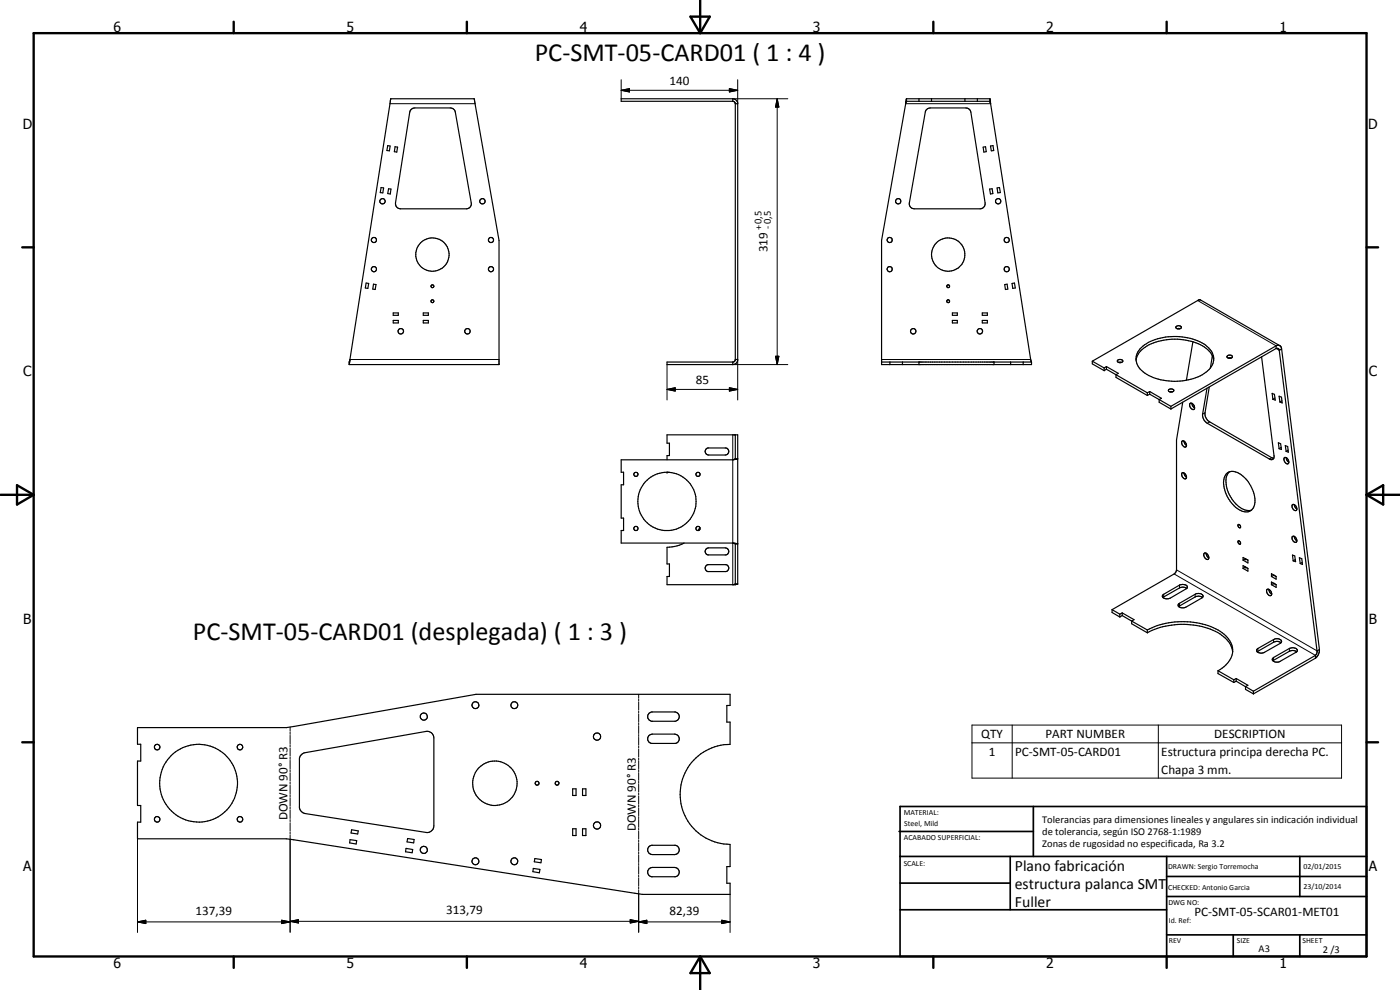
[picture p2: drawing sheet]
<svg xmlns="http://www.w3.org/2000/svg" width="420mm" height="297mm" viewBox="0 0 420 297" stroke-linecap="round" stroke-linejoin="round" font-family="sans-serif">
<g fill="none" stroke="#000" stroke-width=".35">
<path d="M117.3 29.7l25.1 .1 7.4 42.3v37.3h-45zM123.3 32.9l.6-.4 .6-.1h10.7l.8 .2 .4 .5 5 27.8a1.49 1.49 0 0 1-1.4 1.8h-19.8a1.55 1.55 0 0 1-1.5-1.8l4.3-27.2zM219.9 29.6h-33.5v.8h33.6l.5 .3 .2 .4M219.9 29.6v.8M219.9 29.6l.9 .3 .6 1v77.3l-.4 .8-1.1 .4M220.7 31.1v76.8M220.7 31.1h.7M272 30.4h25.1M272 30.4l-.2 .6M272.1 29.6l-7.5 42.5v37.3h45l-12.3-78.3M272.1 29.6h25l.2 1.5M272.1 29.6v.8"/>
<path d="M275.8 29.6v.8M277.9 33.1l.4-.5 .9-.2h10.7l.7 .2 .6 .5 4.4 27.8a1.55 1.55 0 0 1-1.4 1.8h-19.8a1.49 1.49 0 0 1-1.5-1.8zM279.6 29.6v.8M289.6 29.6v.8M293.3 29.6v.8M297.1 29.7v.1M297.1 29.9l.2 1.2M114.4 56.3l.7 .1-.2 1.5-.8-.1zM116.4 43.7l.7 .1-.2 1.5-.8-.1zM116.6 56.6l.7 .1-.2 1.5-.7-.1zM118.6 44l.7 .2-.2 1.4-.7-.1zM295.1 44.2l.7-.2 .2 1.5-.7 .1z"/>
<path d="M297 56.7l.8-.1 .2 1.5-.7 .1zM297.3 43.8l.7-.1 .2 1.5-.7 .1zM299.2 56.4l.8-.1 .2 1.5-.7 .1zM109.9 84.9l.7 .1-.2 1.5-.8-.1zM112.1 85.3l.7 .1-.2 1.5-.7-.2zM118 93.9h1.5v.7h-1.5zM118 96.1h1.5v.8h-1.5zM127 93.9h1.6v.7h-1.6zM127 96.1h1.6v.8h-1.6zM285.8 93.9h1.5v.7h-1.5zM285.8 96.1h1.5v.8h-1.5zM294.8 93.9h1.5v.7h-1.5z"/>
<path d="M294.8 96.1h1.5v.8h-1.5zM301.5 85.4l.7-.1 .3 1.4-.8 .2zM303.7 85l.7-.1 .3 1.5-.8 .1zM353 98a.88 .88 0 0 1 .9-.3 .88 .88 0 0 1 .6 .6 .95 .95 0 0 1-1.6-.2zM353.3 98.6h.8M104.8 108.6h.1M104.8 109.3h.1M105 107.9l-.2 1.2M219.9 108.6v.8M220.7 107.9l-.2 .4-.5 .3h-19.8v.8h19.7M220.7 107.9h.7M264.6 108.6h45"/>
<path d="M267.1 108.6v.8M270.8 108.6v.8M275.8 108.6v.8M298.3 108.6v.8M303.3 108.6v.8M307.1 108.6v.8M327.8 108.4l3.6 2M327.8 108.4v.8l3.6 2M331.4 110.4v.8M332.1 110l3.5 2-.7 .4M332.1 110v.8M332.1 110.8l2.8 1.6"/>
<path d="M332.1 110l-.7 .4M332.1 110.8l-.7 .4M334.9 112.4v.8l9.4 5.5M334.9 112.4l9.4 5.5M335.4 108.1a.93 .93 0 0 1 1.6 .4 .91 .91 0 0 1-.9 .3 .91 .91 0 0 1-.7-.6zM335.7 108.8h.9M342.5 104.3a15.7 15.7 0 0 1 13.1-3.1 10.4 10.4 0 0 1 8.3 5 4.5 4.5 0 0 1-2 5.5 17.3 17.3 0 0 1-18.8-.1 4.5 4.5 0 0 1-.6-7.3zM344.3 117.9v.8M345 117.5l3.6 2-.7 .4M345 117.5v.8M345 118.3l2.9 1.6M345 117.5l-.7 .4"/>
<path d="M345 118.3l-.7 .4M347.9 119.9v.8l3.5 2M347.9 119.9l3.5 2M350.7 116.9a1.07 1.07 0 0 1 1.6 .2 .85 .85 0 0 1-.9 .5 .85 .85 0 0 1-.7-.6zM351 117.6h.9M358 102.5l-1.9 11.6M362.9 116.1l-1.3 7.8a2.75 2.75 0 0 0 1.4 2.7l19.3 10.9M363.8 106.7l.4 1.4M363.8 106.7a10.3 10.3 0 0 0-7.9-4.6 16.9 16.9 0 0 0-13.2 2.8l-1.1 1.3-.7 1.9M363.8 106.7l-.5 3.7M368.6 107.4h.9M368.6 107.4a.46 .46 0 0 1-.4-.5 .46 .46 0 0 1 .6-.3h.5a.46 .46 0 0 1 .5 .3 .46 .46 0 0 1-.3 .5"/>
<path d="M378.6 107.1l3.7 29.6a.93 .93 0 0 1-.6 1.2l-.8-.2-18.6-10.7a3 3 0 0 1-1.4-2.8l1.3-7.7M381.8 118l.7 .3 .2 1.8-.7-.3zM382.6 119.4l-.6 .4M383 103.8v.8M383 103.8l-31.6 18.1M383 104.6l-31.6 18.1M383 104.6h.6l.3 .5M383 103.8a1.07 1.07 0 0 1 1.6 .9M383.9 118.9l.7 .3 .2 1.7-.7-.3zM383.9 105.1l11.4 90.2M384.1 103.7l-23.8-13.7h-.5l-32 18.4M384.6 104.7l-.7 .4"/>
<path d="M384.6 104.7l11.4 90.2M200.2 138v-1.3h.7v-3.7h-.7v-2.5h21.2v44.8l-1.4 .1M212 134.6l.4-.2h5.5a1.07 1.07 0 0 1 .8 1.2 1.07 1.07 0 0 1-1 .9h-5a1.1 1.1 0 0 1-1-.7 1.1 1.1 0 0 1 .3-1.2zM219.9 138h-33.5v3.7h.7v3.8h-.7v9.9h.7v3.8h-.7v3.7h33.5M220.7 130.5l-.1 7.3-.7 .2M220.7 137.7h-.1M220.7 137.7h.7l-1.5 .3M351.4 121.9v.8M354.8 132.3a1.11 1.11 0 0 1 1.1 .6 1.11 1.11 0 0 1-.1 1.3 1.26 1.26 0 0 1-1-1.9zM355 120.7l-1.9 11.3-.1 39.4-.6 .8-18.7 10.7M355.3 132.3l.2 .7 .6 .6M357.1 121.2l.1-.2a1.11 1.11 0 0 1 1.2 .6 1.11 1.11 0 0 1-.2 1.3 1.46 1.46 0 0 1-1.1-1.7z"/>
<path d="M357.7 121l.3 .8 .6 .6M383.7 132.8l.6 .3 .3 1.8-.7-.3zM384.5 134.2l-.6 .4M384.7 120.3l-.6 .3M385.4 137.4a1.06 1.06 0 0 1 1.2 .5 1.06 1.06 0 0 1-.2 1.3 1.43 1.43 0 0 1-1-1.8zM385.7 133.7l.7 .3 .3 1.7-.7-.3zM386 137.3l.1 .6 .7 .8M386.6 135l-.6 .4M210 158.3l-.5 .9M354.8 141.9a1.13 1.13 0 0 1 1.1 .5 1.13 1.13 0 0 1-.1 1.3 1.25 1.25 0 0 1-1-1.8zM355.3 141.9l.2 .6 .6 .7M367.9 142.3a3.3 3.3 0 0 1 4.7 .2 10 10 0 0 1 3.9 9.1 2.7 2.7 0 0 1-4.4 1.5 9.8 9.8 0 0 1-4.7-9.7z"/>
<path d="M369 141.6a5.8 5.8 0 0 0-.2 6.6 7.3 7.3 0 0 0 6.4 5l.4-.2M371.6 157.4a.57 .57 0 0 1 .6 .3 .57 .57 0 0 1-.1 .7l-.5-.5zM387.9 151.4a1.13 1.13 0 0 1 1.1 .6 1.13 1.13 0 0 1-.1 1.2 1.25 1.25 0 0 1-1-1.8zM388.4 151.4l.2 .7 .6 .6M205.3 162.9l-2.1 .9-3 .4v5h.7v3.8h-.7v2.4h20.1l.4-.2M212 169.6l.4-.2h5.5a1.06 1.06 0 0 1 .8 1.1 1.06 1.06 0 0 1-.8 1h-5.5a1.1 1.1 0 0 1-.4-1.9zM212 164.6l.7-.2h5a1.07 1.07 0 0 1 1 .9 1.07 1.07 0 0 1-.8 1.2h-5.5a1.09 1.09 0 0 1-.4-1.9zM219.9 162.9l.7 .2 .1 12.1M219.9 162.9l1.5 .3h-.7M220.6 163.2h.1M220.7 175.2h.7M348.9 178.6l5.1-3a1.45 1.45 0 0 1 2.3 .7l-5.1 3.2a1.49 1.49 0 0 1-2.3-.8z"/>
<path d="M356.1 176.6a2.01 2.01 0 0 0-2.1-.2l-5 2.9M360.9 179.3a2.06 2.06 0 0 0-2.2-.2l-5 2.9M361.4 166a1.13 1.13 0 0 1 1.2 .6 1.13 1.13 0 0 1-.2 1.3 1.36 1.36 0 0 1-1-1.9zM362 166l.2 .8 .6 .6M371.6 162.3a.57 .57 0 0 1 .6 .3 .57 .57 0 0 1-.1 .7l-.5-.4zM373.1 168.1l1.4 .8v-.8M373.1 169.7l1.4 .9v.8l-1.4-.8zM373.1 168.1l.7-.4 .7 .4M373.1 168.1v-.8l1.4 .8M373.8 170.1l-.7 .5M380.3 176.8a1.14 1.14 0 0 1 1.2 .6 1.14 1.14 0 0 1-.2 1.3 1.35 1.35 0 0 1-1-1.9zM380.8 176.8l.2 .9 .7 .5"/>
<path d="M381.6 173l1.4 .8v-.8M381.6 175.4l1.4 .8v-.8M381.6 173v-.9l1.4 .9M381.6 175.4v-.8l1.4 .8M381.6 175.4l.7-.4 .7 .4M382.3 172.6l.7 .4M382.3 172.6l-.7 .4M382.3 172.6h.1M387.8 161a1.05 1.05 0 0 1 1.2 .5 1.05 1.05 0 0 1-.1 1.2l-.5-.1a1.36 1.36 0 0 1-.6-1.6zM387.9 166.5l.7 .3 .2 1.7-.7-.2zM388.4 161l.2 .6 .6 .7M388.7 167.9l-.6 .4"/>
<path d="M390 167.3l.7 .3 .2 1.8-.7-.3zM390.8 168.7l-.6 .4M333.7 182.9l2.4 1.4M333.7 182.9v.9l2.4 1.3M336.1 184.3v.8M336.8 183.9l3.5 2-.7 .5M336.8 183.9v.8M336.8 184.7l2.8 1.7M336.8 183.9l-.7 .4M336.8 184.7l-.7 .4M339.6 186.4v.8l4.7 2.7M339.6 186.4l4.7 2.6"/>
<path d="M344.3 189a23.2 23.2 0 0 1 22.5 .9 5.9 5.9 0 0 1 1.9 8.7l-1.3 1.4-1.9 1.3M344.3 189v.9M344.3 189.9a23.3 23.3 0 0 1 21.8 .3 7.8 7.8 0 0 1 3.8 5.4M353.6 181.3l5.1-3a1.65 1.65 0 0 1 2.4 .6l-.3 .4-4.9 2.9a1.42 1.42 0 0 1-2.3-.8zM377.3 194.7l4.9-2.8a1.46 1.46 0 0 1 2.4 .7l-.4 .4-4.7 2.7a1.89 1.89 0 0 1-2.4-.4zM381.9 197.6l5.1-3a1.97 1.97 0 0 1 2.3 .4l-.2 .6-4.9 2.8a1.52 1.52 0 0 1-2.4-.7zM384.5 192.8l-.9-.4-1.1 .2-5.2 3M389.2 195.6a2.06 2.06 0 0 0-2.2-.2l-5 2.9M394.8 196.6l-18.6 10.8M394.8 197.5l-18.6 10.7M394.8 196.6v.9M395.3 195.3v.6l-.5 .7"/>
<path d="M396 194.9l-.2 1.3-1 1.3M396 194.9l-.7 .4M41.3 218.3h44.6l57-10h76.2v3.4h-1v5h1v6.7a15 15 0 0 0-15 15 15 15 0 0 0 15 15v6.6h-1v5h1v3.4h-26.3l-106.9-16.7h-44.6v-5h.9v-5h-.9v-13.4h.9v-5h-.9zM194.8 214l.7-.4h7.2a1.43 1.43 0 0 1 1.2 1.4 1.43 1.43 0 0 1-1.2 1.4h-7.2a1.41 1.41 0 0 1-.7-2.4zM365.5 201.3l4.8 2.7M365.5 201.3v.8l4.8 2.7M370.3 204v.8M371 203.6l3.5 2-.7 .4v.8l2.4 1.4M371 203.6v.8M371 204.4l5.2 3M371 203.6l-.7 .4M371 204.4l-.7 .4"/>
<path d="M376.2 207.4v.8M90.3 226.6l1.2-.8 36.3-6.3a2.05 2.05 0 0 1 2.4 1.9v26.4a2.04 2.04 0 0 1-2.3 2l-36.3-5.7a2.18 2.18 0 0 1-1.7-1.7v-14.9zM171.9 236.7h1v2h-1zM174.8 236.7h1v2h-1zM194.8 220.7l1-.4h6.7a1.41 1.41 0 0 1 1.3 1.2 1.41 1.41 0 0 1-1.1 1.6h-7.2a1.41 1.41 0 0 1-.7-2.4zM105.1 251.9l1.9 .3-.1 1-2-.3zM105.5 249l2 .3-.2 .9-1.9-.3zM121.9 254.6l2 .3-.2 1-2-.3zM122.3 251.6l2 .3-.1 1-2-.3zM160.5 257.6l2 .3-.2 1-2-.3zM171.9 248.7h1v2h-1zM174.8 248.7h1v2h-1z"/>
<path d="M194.8 254l.7-.4h7.2a1.41 1.41 0 0 1 1.2 1.5 1.41 1.41 0 0 1-1.4 1.3h-6.7a1.44 1.44 0 0 1-1.3-.9 1.44 1.44 0 0 1 .3-1.5zM160.1 260.6l1.9 .3-.1 1-2-.4zM194.8 260.7l1-.4h6.7a1.41 1.41 0 0 1 1.3 1.2 1.41 1.41 0 0 1-1.1 1.6h-7.2a1.41 1.41 0 0 1-.7-2.4z"/>
<circle cx="112.2" cy="72" r=".77"/>
<circle cx="114.8" cy="60.4" r=".8"/>
<circle cx="129.8" cy="76.4" r="5"/>
<circle cx="144.8" cy="60.4" r=".8"/>
<circle cx="147.3" cy="72" r=".78"/>
<circle cx="267" cy="72" r=".76"/>
<circle cx="269.6" cy="60.4" r=".79"/>
<circle cx="284.6" cy="76.4" r="5"/>
<circle cx="299.6" cy="60.4" r=".79"/>
<circle cx="302.1" cy="72" r=".77"/>
<circle cx="112.2" cy="80.8" r=".78"/>
<circle cx="120.3" cy="99.4" r=".84"/>
<circle cx="129.8" cy="90.4" r=".44"/>
<circle cx="129.8" cy="85.9" r=".43"/>
<circle cx="140.3" cy="99.4" r=".82"/>
<circle cx="147.4" cy="80.7" r=".79"/>
<circle cx="267" cy="80.8" r=".77"/>
<circle cx="274.1" cy="99.4" r=".81"/>
<circle cx="284.6" cy="90.4" r=".42"/>
<circle cx="284.6" cy="85.9" r=".42"/>
<circle cx="294.1" cy="99.4" r=".82"/>
<circle cx="302.1" cy="80.8" r=".78"/>
<circle cx="190.8" cy="158.6" r=".64"/>
<circle cx="190.9" cy="142.3" r=".62"/>
<circle cx="200.2" cy="150.4" r="8.7"/>
<circle cx="209.5" cy="142.3" r=".61"/>
<circle cx="209.5" cy="158.6" r=".62"/>
<circle cx="127.2" cy="215" r="1.08"/>
<circle cx="142.7" cy="211.6" r="1.02"/>
<circle cx="154.4" cy="211.6" r="1.02"/>
<circle cx="47.2" cy="224.2" r=".83"/>
<circle cx="59.6" cy="235" r="11.7"/>
<circle cx="72" cy="224.2" r=".84"/>
<circle cx="148.5" cy="235" r="6.7"/>
<circle cx="161.2" cy="235" r=".56"/>
<circle cx="167.2" cy="235" r=".57"/>
<circle cx="179.2" cy="221" r="1.07"/>
<circle cx="47.2" cy="245.8" r=".83"/>
<circle cx="72" cy="245.8" r=".83"/>
<circle cx="127.2" cy="255" r="1.07"/>
<circle cx="142.7" cy="258.4" r="1.02"/>
<circle cx="154.3" cy="258.4" r="1.03"/>
<circle cx="179.2" cy="247.7" r="1.09"/>
</g>
<g fill="none" stroke="#000" stroke-width=".3">
<path d="M117 31.1h25.6M186.4 27.1l2.5-.5v1zM186.4 27.1h35M186.4 23.9v5.7M218.9 26.6l2.5 .5-2.5 .5zM219.9 29.6h16.5M221.4 23.9v7.2M233.2 29.6l.6 2.5h-1.1zM233.2 29.6v79.8M271.8 31.1h25.5M359.4 90.2l23.6 13.6M105 107.9h44.8"/>
<path d="M200.2 116.8l2.4-.5v1zM200.2 116.8h21.2M200.2 109.4v10.6M218.9 116.3l2.5 .5-2.5 .5zM219.9 109.4h16.5M221.4 107.9v12.1M232.7 106.9h1.1l-.6 2.5zM264.6 107.9h44.7M383 104.6l.9 .5M219.9 130.5v44.9M361.6 123.9l-.7 .3M363 126.6l-.7 .4"/>
<path d="M381.7 137.3l-.8 .4M349.2 178.3v.8M352.4 172.2l42.4 24.4M353.1 171l42.2 24.3M354 175.6v.8M358.7 178.3v.8M354 181v.8M377.5 194.6v.8M382.2 191.9v.8M382.2 197.3v.8M387 194.6v.8M87.1 218.1v1.3"/>
<path d="M87.1 219.7v.6M191.7 208.3v1.2M191.7 209.8v.6M191.7 210.7v2.3M191.7 213.3v.6M191.7 214.2v2.3M191.7 216.8v.6M191.7 217.7v2.4M291.7 217.6h110.9v15.9h-110.9zM303.8 217.6v15.9M347.6 217.6v15.9M87.1 220.6v2.5"/>
<path d="M87.1 223.4v.7M87.1 224.4v2.5M87.1 227.2v.6M87.1 228.1v2.5M87.1 230.9v.7M87.1 231.9v2.5M87.1 234.7v.6M87.1 235.6v2.5M87.1 238.4v.7M87.1 239.4v2.5M191.7 220.4v.6M191.7 221.2v2.4"/>
<path d="M191.7 223.9v.6M191.7 224.8v2.3M191.7 227.4v.6M191.7 228.3v2.3M191.7 230.9v.6M191.7 231.8v2.3M191.7 234.4v.6M191.7 235.3v2.4M191.7 238v.5M191.7 238.8v2.4M291.7 222.9h110.9M41.3 251.7v28.1"/>
<path d="M87.1 242.1v.7M87.1 243.1v2.5M87.1 245.9v.6M87.1 246.8v2.5M87.1 249.6v.7M87.1 250.6v29.2M191.7 241.5v.6M191.7 242.4v2.3M191.7 245v.6M191.7 245.9v2.3M191.7 248.5v.6M191.7 249.4v2.4"/>
<path d="M191.7 252.1v.5M191.7 252.9v2.4M191.7 255.6v.6M191.7 256.5v2.3M191.7 259.1v.6M191.7 260v2.3M41.3 276.6l2.5-.5v1zM41.3 276.6h45.8M84.5 276.1l2.6 .5-2.6 .5zM87.1 276.4l2.5-.5v1zM87.1 276.4h104.6M189.1 275.9l2.6 .5-2.6 .5z"/>
<path d="M191.7 276.6l2.4-.5v1zM191.7 262.6v.6M191.7 263.5v2.4M191.7 266.1v.6M191.7 267v12.8M191.7 276.6h27.4M216.6 276.1l2.5 .5-2.5 .5zM219.1 268.4v11.4"/>
</g>
<g fill="#000">
<circle cx="297.1" cy="30.4" r=".18"/>
<circle cx="104.8" cy="108.6" r=".18"/>
<circle cx="264.6" cy="108.6" r=".18"/>
<circle cx="200.2" cy="141.7" r=".18"/>
<circle cx="220.6" cy="175.3" r=".18"/>
<circle cx="373.8" cy="167.7" r=".18"/>
<circle cx="373.8" cy="170.1" r=".18"/>
<circle cx="382.3" cy="175" r=".18"/>
</g>
<g fill="none" stroke="#000" stroke-width=".71">
<path d="M10.1 9.9h400v277.1h-400zM70.1 6.5v3.4M140.1 6.5v3.4M207.2 5h5.8l-2.9 4.9zM210.1 0v9.9M280.1 6.5v3.4M350.1 6.5v3.4M6.7 74.2h3.4M410.1 74.2h3.5M.1 148.5h10M5.1 145.6l5 2.9-5 2.9zM410.1 148.5h10"/>
<path d="M410.1 148.5l5-2.9v5.8zM6.7 222.7h3.4M410.1 222.7h3.5M70.1 287v3.4M140.1 287v3.4M210.1 287v10M210.1 287l2.9 5h-5.8zM280.1 287v3.4M350.1 287v3.4"/>
</g>
<g fill="none" stroke="#000" stroke-width=".51">
<path d="M269.8 249.5h40.3M270.1 242h140v45h-140zM270.1 257h140M303.2 257v16M310.1 242v15M350.1 257v30M390.1 257v12M270.1 265h33.1M270.1 273h80M350.1 269h60M350.1 263h60M350.1 280.5h60"/>
<path d="M370.1 280.5v6.5M390.1 280.5v6.5"/>
</g>
<path d="M186.4 27.1l2.5-.5v1zM218.9 26.6l2.5 .5-2.5 .5zM233.2 29.6l.6 2.5h-1.1zM200.2 116.8l2.4-.5v1zM218.9 116.3l2.5 .5-2.5 .5zM232.7 106.9h1.1l-.6 2.5zM41.3 276.6l2.5-.5v1zM84.5 276.1l2.6 .5-2.6 .5zM87.1 276.4l2.5-.5v1zM189.1 275.9l2.6 .5-2.6 .5zM191.7 276.6l2.4-.5v1zM216.6 276.1l2.5 .5-2.5 .5z" fill="#000"/>
<g font-size="7.9">
<text x="160.5" y="18.3">PC-SMT-05-CARD01 ( 1 : 4 )</text>
<text x="57.9" y="192.2">PC-SMT-05-CARD01 (desplegada) ( 1 : 3 )</text>
</g>
<g font-size="4.7">
<text x="304.6" y="261.2">Plano fabricación</text>
<text x="304.6" y="266.6">estructura palanca SMT</text>
<text x="304.6" y="272">Fuller</text>
</g>
<g font-size="4.2">
<text x="34" y="9.6">6</text>
<text x="104" y="9.6">5</text>
<text x="174" y="9.6">4</text>
<text x="244" y="9.6">3</text>
<text x="314" y="9.6">2</text>
<text x="384" y="9.6">1</text>
<text x="6.8" y="38.7">D</text>
<text x="410.6" y="38.7">D</text>
<text x="7" y="112.9">C</text>
<text x="410.8" y="112.9">C</text>
<text x="7" y="187.1">B</text>
<text x="410.8" y="187.1">B</text>
<text x="7" y="261.4">A</text>
<text x="410.8" y="261.4">A</text>
<text x="34" y="290.4">6</text>
<text x="104" y="290.4">5</text>
<text x="174" y="290.4">4</text>
<text x="244" y="290.4">3</text>
<text x="314" y="290.4">2</text>
<text x="384" y="290.4">1</text>
</g>
<g font-size="3.9">
<text x="200.9" y="25.6">140</text>
<text x="230.4" y="75.7" transform="rotate(-90 230.4 75.7)">319</text>
<text x="208.8" y="115.3">85</text>
<text x="294.5" y="221.5">QTY</text>
<text x="313.8" y="221.5">PART NUMBER</text>
<text x="364.4" y="221.5">DESCRIPTION</text>
<text x="296.7" y="226.8">1</text>
<text x="304.7" y="226.8">PC-SMT-05-CARD01</text>
<text x="348.5" y="226.9">Estructura principa derecha PC.</text>
<text x="348.5" y="232.2">Chapa 3 mm.</text>
<text x="86.3" y="246.2" transform="rotate(-90 86.3 246.2)">DOWN 90° R3</text>
<text x="190.9" y="249.4" transform="rotate(-90 190.9 249.4)">DOWN 90° R3</text>
<text x="58.7" y="274.5">137,39</text>
<text x="133.9" y="274.4">313,79</text>
<text x="200.9" y="274.5">82,39</text>
<text x="358.5" y="275">PC-SMT-05-SCAR01-MET01</text>
</g>
<g font-size="3.1">
<text x="228.6" y="69" transform="rotate(-90 228.6 69)">+0,5</text>
<text x="231.3" y="68.7" transform="rotate(-90 231.3 68.7)">-0,5</text>
<text x="312.7" y="246.8">Tolerancias para dimensiones lineales y angulares sin indicación individual</text>
<text x="312.7" y="250.4">de tolerancia, según ISO 2768-1:1989</text>
<text x="312.7" y="254">Zonas de rugosidad no especificada, Ra 3.2</text>
<text x="377.7" y="285.6">A3</text>
<text x="397" y="285.9">2 /3</text>
</g>
<g font-size="2.4">
<text x="271.2" y="244.4">MATERIAL:</text>
<text x="271.3" y="252">ACABADO SUPERFICIAL:</text>
<text x="271.4" y="247.9">Steel, Mild</text>
<text x="271.2" y="259.7">SCALE:</text>
<text x="350.6" y="260.8">DRAWN: Sergio Torremocha</text>
<text x="391.2" y="260.6">02/01/2015</text>
<text x="350.6" y="267">CHECKED: Antonio Garcia</text>
<text x="391.2" y="266.7">23/10/2014</text>
<text x="350.6" y="271.4">DWG NO:</text>
<text x="350.8" y="276.9">Id. Ref:</text>
<text x="350.8" y="282.8">REV</text>
<text x="371.2" y="282.9">SIZE</text>
<text x="390.9" y="282.9">SHEET</text>
</g>
</svg>
